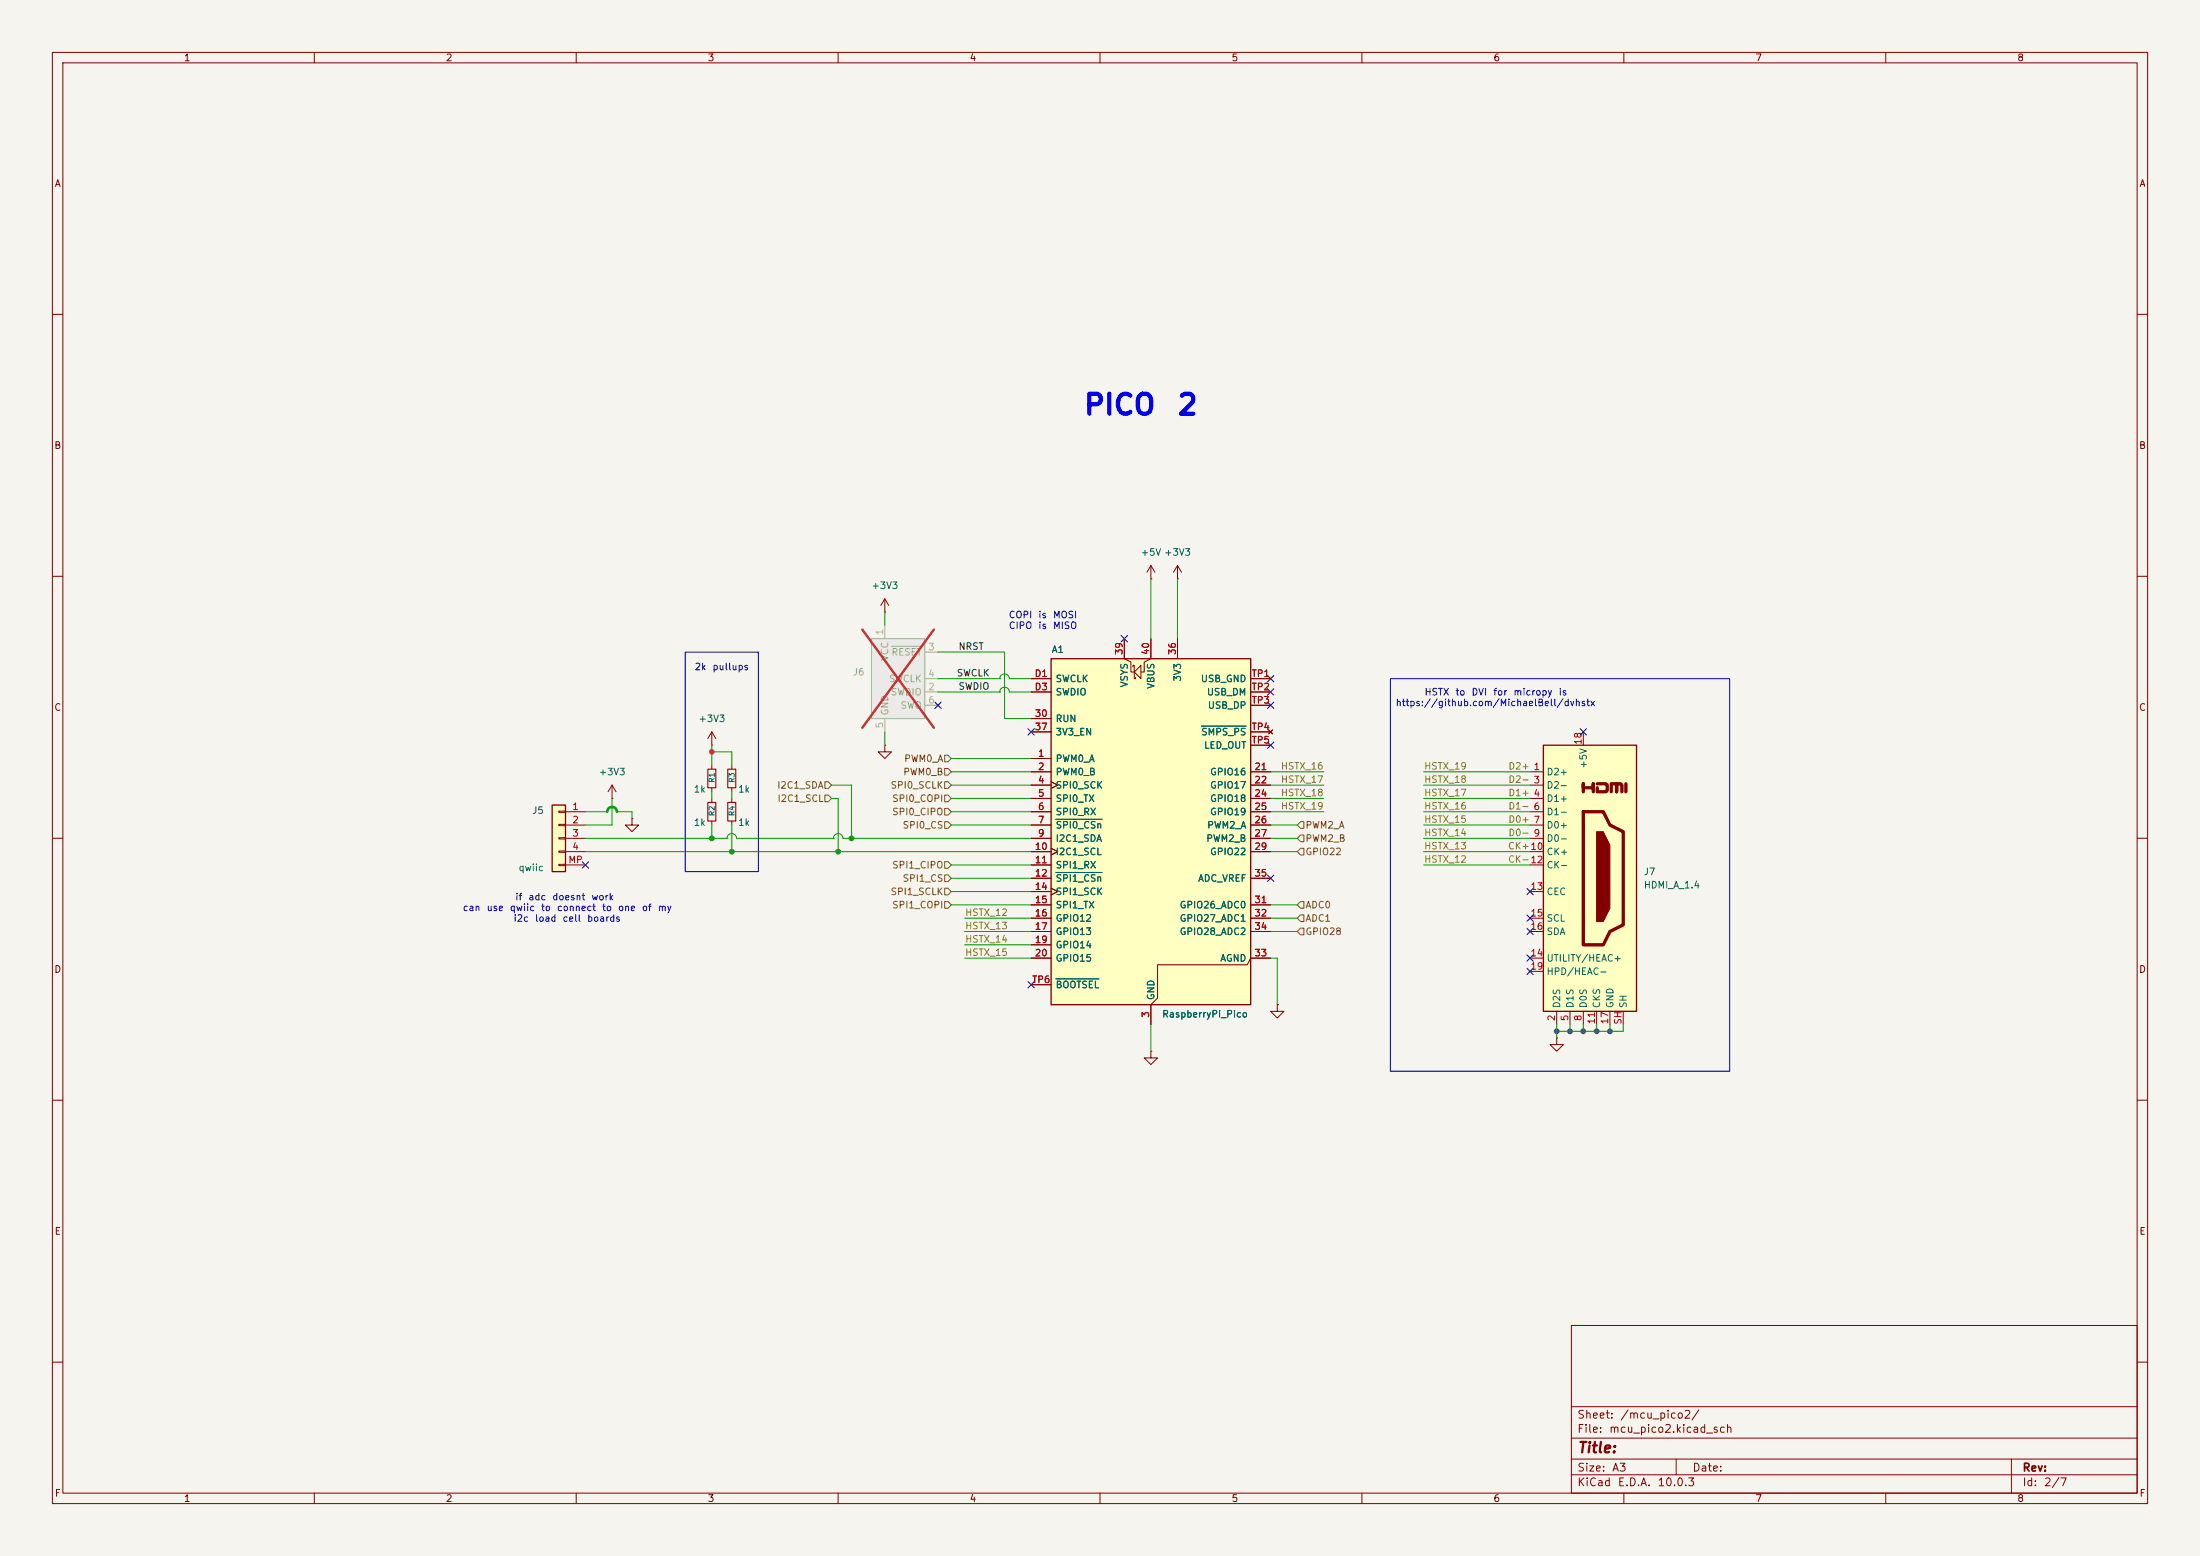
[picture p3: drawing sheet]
<svg xmlns="http://www.w3.org/2000/svg" width="420mm" height="297mm" viewBox="0 0 420 297" stroke-linecap="round" stroke-linejoin="round" font-family="sans-serif">
<path d="M0 0h420v297h-420z" fill="#f5f4ef" stroke="#f5f4ef" stroke-width=".19"/>
<g fill="none" stroke="#840000" stroke-width=".19">
<path d="M10 10h400v277h-400zM12 12h396v273h-396zM60 10v2M110 10v2M160 10v2M210 10v2M260 10v2M310 10v2M360 10v2M10 60h2M408 60h2M10 110h2"/>
<path d="M408 110h2M135.9 139.7l-.8 1.3M135.9 139.7l.8 1.3M135.9 139.7v2.5M10 160h2M116.8 152.4h.1M116.8 149.9l.8 1.2M116.8 149.9l-.7 1.2M116.8 149.9v2.5M120.6 156.2v1.3h-1.2l1.2 1.3 1.3-1.3h-1.3M120.6 156.2h.1M135.9 142.2h.1"/>
<path d="M135.9 152.4v.8M135.9 156.7v.8M139.7 146.1v.7M139.7 150.4v.7M139.7 152.4v.8M139.7 156.7v.8M168.9 142.2v1.3h1.3l-1.3 1.3-1.3-1.3h1.3M168.9 142.2h.1M408 160h2M243.8 191.8v1.2h1.3l-1.3 1.3-1.2-1.3h1.2M243.8 191.8h.1M10 210h2"/>
<path d="M408 210h2M300 253h108v32h-108zM10 260h2M300 278.5h108M300 274.5h108M300 268.5h108M320 278.5v3M384 278.5v6.5M408 260h2M60 285v2M110 285v2M160 285v2"/>
<path d="M210 285v2M260 285v2M300 281.5h108M310 285v2M360 285v2"/>
</g>
<path d="M135.1 153.2h1.6v3.5h-1.6zM138.9 146.8h1.6v3.6h-1.6zM138.9 153.2h1.6v3.5h-1.6z" fill="none" stroke="#840000" stroke-width=".2"/>
<path d="M105.4 153.7h2.5v12.7h-2.5z" fill="#ffffc2"/>
<path d="M105.4 153.7h2.5v12.7h-2.5z" fill="none" stroke="#840000" stroke-width=".25"/>
<path d="M106.7 154.8h1.2v.3h-1.2zM106.7 157.4h1.2v.2h-1.2zM106.7 159.9h1.2v.2h-1.2zM107.9 154.9h3.9M107.9 157.5h3.9M135.9 146.1v.7M135.9 150.4v.7M106.7 162.4h1.2v.3h-1.2zM106.7 165h1.2v.2h-1.2zM107.9 160h3.9M107.9 162.6h3.9M107.9 165.1h3.9" fill="none" stroke="#840000" stroke-width=".19"/>
<path d="M135.1 146.8h1.6v3.6h-1.6z" fill="none" stroke="#840000" stroke-width=".2"/>
<path d="M166.4 121.9h10.1v15.3h-10.1z" fill="#ebeae8"/>
<path d="M168.9 119.4v2.5M166.4 121.9h10.1v15.3h-10.1zM168.9 137.2v2.5M176.5 132.1h2.6M176.5 124.5h2.6M176.5 129.5h2.6M176.5 134.6h2.6" fill="none" stroke="#9c9b98" stroke-width=".19"/>
<path d="M170.2 123.4h5.7" fill="none" stroke="#939391" stroke-width=".19"/>
<path d="M164.6 120.2l13.7 18.7M178.3 120.2l-13.7 18.7" fill="none" stroke="#e12e31" stroke-width=".46"/>
<path d="M297.2 198.1v1.3h1.2l-1.2 1.3-1.3-1.3h1.3M297.2 198.1h.1" fill="none" stroke="#840000" stroke-width=".19"/>
<path d="M294.6 142.2h17.8v50.8h-17.8z" fill="#ffffc2"/>
<path d="M302.3 151.1v-1.5v.8h1.9v-.8v1.5M302.3 154.9h3.8l1.2 2.6 2.6 1.3v17.7l-2.6 1.3-1.2 2.5h-3.8zM304.9 149.6h1.7l.2 .3v1l-.2 .2h-1.7v-.7M307.6 151.1v-1.5h1v1.5v-1.5h.8l.2 .3v1.2M310.4 149.6v1.5" fill="none" stroke="#840000" stroke-width=".63"/>
<path d="M294.6 142.2h17.8v50.8h-17.8z" fill="none" stroke="#840000" stroke-width=".25"/>
<path d="M304.8 158.8h1.3l1.2 2.5v12.1l-1.2 2.5h-1.3z" fill="#840000" stroke="#840000" stroke-width=".19"/>
<g fill="none" stroke="#840000" stroke-width=".19">
<path d="M168.9 116.8h.1M168.9 114.3l-.8 1.3M168.9 114.3l.8 1.3M168.9 114.3v2.5M219.7 110.5h.1M219.7 108l-.8 1.2M219.7 108l.8 1.2M219.7 108v2.5M224.8 110.5h.1M224.8 108l-.8 1.2M224.8 108l.8 1.2M224.8 108v2.5"/>
<path d="M302.3 139.7v2.5M292.1 147.3h2.5M292.1 149.9h2.5M292.1 152.4h2.5M292.1 154.9h2.5M292.1 157.5h2.5M292.1 160h2.5M292.1 162.6h2.5M292.1 165.1h2.5M292.1 170.2h2.5M292.1 175.3h2.5M292.1 177.8h2.5"/>
<path d="M292.1 182.9h2.5M292.1 185.4h2.5M297.2 193v2.6M299.7 193v2.6M302.3 193v2.6M304.8 193v2.6M307.3 193v2.6M309.9 193v2.6M219.7 200.7v1.2h1.3l-1.3 1.3-1.3-1.3h1.3M219.7 200.7h.1"/>
</g>
<path d="M200.7 125.7h38.1v66.1h-38.1z" fill="#ffffc2"/>
<path d="M200.7 125.7h38.1v66.1h-38.1z" fill="none" stroke="#840000" stroke-width=".25"/>
<g fill="none" stroke="#840000" stroke-width=".19">
<path d="M196.8 137.2h3.9M196.8 139.7h3.9M196.8 129.5h3.9M196.8 132.1h3.9M214.6 121.9v3.8l1.3 .7v1.9h.6M216.3 127.3v-.3h.2v2.5h.3v-.2M216.5 128.3l1.3-1.3v2.5zM219.7 121.9v3.8l-1.3 .7v1.9h-.6M224.8 121.9v3.8M238.8 139.7h3.8M238.8 129.5h3.8M238.8 132.1h3.8"/>
<path d="M238.8 134.6h3.8M242.2 139.3l.8 .8M243 139.3l-.8 .8M196.8 144.8h3.9M196.8 147.3h3.9M196.8 149.9h3.9M196.8 152.4h3.9M196.8 154.9h3.9M196.8 157.5h3.9M200.7 149.2l1.2 .7-1.2 .6M238.8 147.3h3.8M238.8 149.9h3.8"/>
<path d="M238.8 152.4h3.8M238.8 154.9h3.8M238.8 157.5h3.8M238.8 142.2h3.8M196.8 160h3.9M196.8 162.6h3.9M196.8 165.1h3.9M196.8 167.6h3.9M196.8 170.2h3.9M196.8 172.7h3.9M196.8 175.3h3.9M196.8 177.8h3.9"/>
<path d="M200.7 161.9l1.2 .7-1.2 .6M200.7 169.5l1.2 .7-1.2 .6M238.8 160h3.8M238.8 162.6h3.8M238.8 167.6h3.8M238.8 172.7h3.8M238.8 175.3h3.8M238.8 177.8h3.8M196.8 180.3h3.9M196.8 182.9h3.9M196.8 188h3.9M242.6 182.9h-3.8l-.7 1.3h-17.1v6.3l-1.3 1.3v3.8"/>
<path d="M243.8 191.8h.1"/>
</g>
<path d="M229.3 138.6h8.6M201.5 156.4h8.9M201.5 166.5h8.9M201.5 186.9h8.3" fill="none" stroke="#006464" stroke-width=".19"/>
<g fill="none" stroke="#725600" stroke-width=".19">
<path d="M157.5 149.2h.6l.6 .7-.6 .6h-.6zM157.5 151.8h.6l.6 .6-.6 .6h-.6zM180.3 154.3h.7l.6 .6-.6 .7h-.7zM180.3 156.8h.7l.6 .7-.6 .6h-.7zM180.3 149.2h.7l.6 .7-.6 .6h-.7zM180.3 146.7h.7l.6 .6-.6 .7h-.7zM180.3 144.1h.7l.6 .7-.6 .6h-.7zM180.3 151.8h.7l.6 .6-.6 .6h-.7zM247.6 157.5l.7-.7h.6v1.3h-.6zM180.3 172.1h.7l.6 .6-.6 .7h-.7zM180.3 167h.7l.6 .6-.6 .7h-.7zM180.3 169.5h.7l.6 .7-.6 .6h-.7z"/>
<path d="M180.3 164.5h.7l.6 .6-.6 .6h-.7zM247.6 160l.7-.6h.6v1.3h-.6zM248.3 177.2h.6v1.2h-.6l-.7-.6zM248.3 172.1h.6v1.3h-.6l-.7-.7zM248.3 174.6h.6v1.3h-.6l-.7-.6zM248.3 161.9h.6v1.3h-.6l-.7-.6z"/>
</g>
<g fill="none" stroke="#009600" stroke-width=".19">
<path d="M168.9 116.8v2.6M219.7 110.5v11.4M224.8 110.5v11.4M168.9 139.7v2.5M179.1 124.5h12.7v12.7h5M179.1 129.5h11.8M179.1 132.1h11.8M190.9 129.5h.1M190.9 129.5a.91 .91 0 0 1 .9-.9 .91 .91 0 0 1 .9 .9h4.1M190.9 132.1h.1M190.9 132.1a.91 .91 0 0 1 .9-.9 .91 .91 0 0 1 .9 .9h4.1M111.8 154.9h4.1"/>
<path d="M116.8 152.4v5.1h-5M117.8 154.9h.1M117.8 154.9h2.8v1.3M135.9 142.2v3.9M135.9 151.1v1.3M135.9 157.5v2.5M135.9 143.5h3.8v2.6M139.7 151.1v1.3M139.7 157.5v5.1M158.7 152.4h1.3v10.2M158.7 149.9h3.9v10.1M181.6 152.4h15.2"/>
<path d="M181.6 154.9h15.2M181.6 147.3h15.2M181.6 149.9h15.2M181.6 144.8h15.2M181.6 157.5h15.2M242.6 152.4h10.1M242.6 154.9h10.1M242.6 147.3h10.1M242.6 149.9h10.1M242.6 157.5h5M271.8 152.4h20.3M271.8 154.9h20.3"/>
<path d="M271.8 147.3h20.3M271.8 149.9h20.3M271.8 157.5h20.3M111.8 162.6h85M111.8 160h27M138.8 160h.1M138.8 160a.91 .91 0 0 1 .9-.9 .91 .91 0 0 1 .9 .9h18.5M159.1 160h.1M159.1 160a.91 .91 0 0 1 .9-.9 .91 .91 0 0 1 .9 .9h35.9M181.6 172.7h15.2M181.6 165.1h15.2M181.6 167.6h15.2"/>
<path d="M181.6 170.2h15.2M184.1 175.3h12.7M184.1 177.8h12.7M242.6 175.3h5M242.6 172.7h5M242.6 162.6h5M242.6 177.8h5M242.6 160h5M271.8 165.1h20.3M271.8 162.6h20.3M271.8 160h20.3M184.1 182.9h12.7"/>
<path d="M184.1 180.3h12.7M219.7 195.6v5.1M242.6 182.9h1.2v8.9M297.2 195.6v2.5M299.7 195.6v1.3M302.3 195.6v1.3M304.8 195.6v1.3M307.3 195.6v1.3M309.9 195.6v1.3h-12.7"/>
</g>
<path d="M115.9 154.9a.91 .91 0 0 1 .9-.9 .91 .91 0 0 1 1 .9" fill="none" stroke="#009600" stroke-width=".51"/>
<g fill="none" stroke="#000084" stroke-width=".19">
<path d="M178.5 134l1.2 1.2M179.7 134l-1.2 1.2M196.2 139.1l1.3 1.2M197.5 139.1l-1.3 1.2M214 121.3l1.2 1.2M215.2 121.3l-1.2 1.2M242 134l1.2 1.2M242 131.5l1.2 1.2M242 128.9l1.2 1.2M243.2 134l-1.2 1.2M243.2 131.5l-1.2 1.2M243.2 128.9l-1.2 1.2"/>
<path d="M301.7 139.1l1.2 1.2M302.9 139.1l-1.2 1.2M242 141.6l1.2 1.2M243.2 141.6l-1.2 1.2M111.2 164.5l1.2 1.2M112.4 164.5l-1.2 1.2M242 167l1.2 1.2M243.2 167l-1.2 1.2M291.5 177.2l1.2 1.2M291.5 169.6l1.2 1.2M291.5 174.7l1.2 1.2M292.7 177.2l-1.2 1.2"/>
<path d="M292.7 169.6l-1.2 1.2M292.7 174.7l-1.2 1.2M196.2 187.4l1.3 1.2M197.5 187.4l-1.3 1.2M291.5 182.3l1.2 1.2M291.5 184.8l1.2 1.2M292.7 182.3l-1.2 1.2M292.7 184.8l-1.2 1.2"/>
</g>
<path d="M130.8 124.5h14v41.9h-14zM265.4 129.5h64.8v75h-64.8z" fill="none" stroke="#0000c2" stroke-width=".19"/>
<g fill="#009600" stroke="#009600" stroke-width=".19">
<circle cx="135.9" cy="160" r=".46"/>
<circle cx="139.7" cy="162.6" r=".46"/>
<circle cx="160" cy="162.6" r=".46"/>
<circle cx="162.6" cy="160" r=".46"/>
</g>
<circle cx="135.9" cy="143.5" r=".46" fill="#ff4145" stroke="#ff4145" stroke-width=".19"/>
<g fill="#484848" stroke="#484848" stroke-width=".19">
<circle cx="302.3" cy="196.9" r=".46"/>
<circle cx="304.8" cy="196.9" r=".46"/>
<circle cx="297.2" cy="196.9" r=".46"/>
<circle cx="299.7" cy="196.9" r=".46"/>
<circle cx="307.3" cy="196.9" r=".46"/>
</g>
<g font-size="3.8" fill="#00f">
<text x="206.7" y="80.1">PICO</text>
<text x="224.5" y="80.1">2</text>
</g>
<text font-size="2" fill="#840000" x="301" y="277.8">Title:</text>
<g font-size="1.5" fill="#840000">
<text x="301" y="273.8">File:</text>
<text x="301" y="271.1">Sheet:</text>
<text x="307.1" y="273.8">mcu_pico2.kicad_sch</text>
<text x="309.2" y="271.1">/mcu_pico2/</text>
<text x="301" y="281.2">Size:</text>
<text x="307.6" y="281.2">A3</text>
<text x="323" y="281.2">Date:</text>
<text x="386" y="281.2">Rev:</text>
<text x="301" y="284">KiCad</text>
<text x="308.7" y="284">E.D.A.</text>
<text x="316.3" y="284">10.0.3</text>
<text x="386" y="284">Id:</text>
<text x="390.1" y="284">2/7</text>
</g>
<g font-size="1.3" fill="#840000">
<text x="35" y="12">1</text>
<text x="85" y="12">2</text>
<text x="135" y="12">3</text>
<text x="185" y="12">4</text>
<text x="235" y="12">5</text>
<text x="285" y="12">6</text>
<text x="335" y="12">7</text>
<text x="385" y="12">8</text>
<text x="10.3" y="36">A</text>
<text x="408.3" y="36">A</text>
<text x="10.3" y="86">B</text>
<text x="408.2" y="86">B</text>
<text x="10.3" y="136">C</text>
<text x="408.2" y="136">C</text>
<text x="10.3" y="186">D</text>
<text x="408.2" y="186">D</text>
<text x="10.3" y="236">E</text>
<text x="408.3" y="236">E</text>
<text x="10.3" y="286">F</text>
<text x="35" y="287">1</text>
<text x="85" y="287">2</text>
<text x="135" y="287">3</text>
<text x="185" y="287">4</text>
<text x="235" y="287">5</text>
<text x="285" y="287">6</text>
<text x="335" y="287">7</text>
<text x="385" y="287">8</text>
<text x="408.3" y="286">F</text>
</g>
<g font-size="1.3" fill="#006464">
<text x="217.7" y="106.4">+5V +3V3</text>
<text x="166.3" y="112.7">+3V3</text>
<text x="200.7" y="124.9">A1</text>
<text x="201.4" y="130.5">SWCLK</text>
<text x="215.6" y="131.3" transform="rotate(-90 215.6 131.3)">VSYS</text>
<text x="220.7" y="131.6" transform="rotate(-90 220.7 131.6)">VBUS</text>
<text x="225.8" y="130.2" transform="rotate(-90 225.8 130.2)">3V3</text>
<text x="229.1" y="130.5">USB_GND</text>
<text x="201.4" y="133.1">SWDIO</text>
<text x="230.3" y="133.1">USB_DM</text>
<text x="230.5" y="135.6">USB_DP</text>
<text x="133.2" y="138.1">+3V3</text>
<text x="201.4" y="138.1">RUN</text>
<text x="201.4" y="140.7">3V3_EN</text>
<text x="229.2" y="140.7">SMPS_PS</text>
<text x="229.8" y="143.2">LED_OUT</text>
<text x="114.2" y="148.3">+3V3</text>
<text x="201.4" y="145.8">PWM0_A</text>
<text x="201.4" y="148.3">PWM0_B</text>
<text x="230.9" y="148.3">GPIO16</text>
<text x="295.1" y="148.3">D2+</text>
<text x="303.2" y="146.8" transform="rotate(-90 303.2 146.8)">+5V</text>
<text x="101.5" y="155.7">J5</text>
<text x="132.3" y="151.6">1k</text>
<text x="140.8" y="151.6">1k</text>
<text x="201.4" y="150.8">SPI0_SCK</text>
<text x="201.4" y="153.4">SPI0_TX</text>
<text x="201.4" y="155.9">SPI0_RX</text>
<text x="230.9" y="150.8">GPIO17</text>
<text x="230.9" y="153.4">GPIO18</text>
<text x="230.9" y="155.9">GPIO19</text>
<text x="295.1" y="150.8">D2-</text>
<text x="295.1" y="153.4">D1+</text>
<text x="295.1" y="155.9">D1-</text>
<text x="132.3" y="157.9">1k</text>
<text x="140.8" y="157.9">1k</text>
<text x="201.4" y="158.5">SPI0_CSn</text>
<text x="201.4" y="161">I2C1_SDA</text>
<text x="230.2" y="161">PWM2_B</text>
<text x="230.4" y="158.5">PWM2_A</text>
<text x="295.1" y="158.5">D0+</text>
<text x="295.1" y="161">D0-</text>
<text x="98.9" y="166.6">qwiic</text>
<text x="201.4" y="163.5">I2C1_SCL</text>
<text x="201.4" y="166.1">SPI1_RX</text>
<text x="230.9" y="163.5">GPIO22</text>
<text x="295.1" y="163.5">CK+</text>
<text x="295.1" y="166.1">CK-</text>
<text x="313.7" y="167.3">J7</text>
<text x="201.4" y="168.6">SPI1_CSn</text>
<text x="201.4" y="171.2">SPI1_SCK</text>
<text x="201.4" y="173.7">SPI1_TX</text>
<text x="225.1" y="173.7">GPIO26_ADC0</text>
<text x="228.6" y="168.6">ADC_VREF</text>
<text x="295.1" y="171.2">CEC</text>
<text x="313.7" y="169.9">HDMI_A_1.4</text>
<text x="201.4" y="176.2">GPIO12</text>
<text x="201.4" y="178.8">GPIO13</text>
<text x="225.1" y="176.2">GPIO27_ADC1</text>
<text x="225.1" y="178.8">GPIO28_ADC2</text>
<text x="295.1" y="176.2">SCL</text>
<text x="295.1" y="178.8">SDA</text>
<text x="201.4" y="181.3">GPIO14</text>
<text x="201.4" y="183.9">GPIO15</text>
<text x="232.8" y="183.9">AGND</text>
<text x="295.1" y="183.9">UTILITY/HEAC+</text>
<text x="201.4" y="188.9">BOOTSEL</text>
<text x="220.7" y="191" transform="rotate(-90 220.7 191)">GND</text>
<text x="295.1" y="186.4">HPD/HEAC-</text>
<text x="221.8" y="194.5">RaspberryPi_Pico</text>
<text x="298.2" y="192.5" transform="rotate(-90 298.2 192.5)">D2S</text>
<text x="300.7" y="192.5" transform="rotate(-90 300.7 192.5)">D1S</text>
<text x="303.2" y="192.5" transform="rotate(-90 303.2 192.5)">D0S</text>
<text x="305.8" y="192.5" transform="rotate(-90 305.8 192.5)">CKS</text>
<text x="308.3" y="192.5" transform="rotate(-90 308.3 192.5)">GND</text>
<text x="310.9" y="192.5" transform="rotate(-90 310.9 192.5)">SH</text>
</g>
<g font-size="1.3" fill="#0000c2">
<text x="192.5" y="118.3">COPI</text>
<text x="198.1" y="118.3">is</text>
<text x="200.9" y="118.3">MOSI</text>
<text x="192.5" y="120.4">CIPO</text>
<text x="198.1" y="120.4">is</text>
<text x="200.9" y="120.4">MISO</text>
<text x="132.5" y="128.2">2k</text>
<text x="135.9" y="128.2">pullups</text>
<text x="266.3" y="135.1">https://github.com/MichaelBell/dvhstx</text>
<text x="271.8" y="133">HSTX</text>
<text x="277.7" y="133">to</text>
<text x="280.8" y="133">DVI</text>
<text x="285" y="133">for</text>
<text x="288.8" y="133">micropy</text>
<text x="297.4" y="133">is</text>
<text x="98.3" y="172.2">if</text>
<text x="100.8" y="172.2">adc</text>
<text x="105.3" y="172.2">doesnt</text>
<text x="112.8" y="172.2">work</text>
<text x="88.2" y="174.2">can</text>
<text x="92.8" y="174.2">use</text>
<text x="97.2" y="174.2">qwiic</text>
<text x="97.9" y="176.2">i2c</text>
<text x="102" y="176.2">load</text>
<text x="103.2" y="174.2">to</text>
<text x="106.2" y="174.2">connect</text>
<text x="107.3" y="176.2">cell</text>
<text x="112" y="176.2">boards</text>
<text x="114.8" y="174.2">to</text>
<text x="117.9" y="174.2">one</text>
<text x="122.4" y="174.2">of</text>
<text x="125.5" y="174.2">my</text>
</g>
<g font-size="1.3" fill="#a5a4a2">
<text x="168.9" y="121.4" transform="rotate(-90 168.9 121.4)">1</text>
<text x="177.1" y="124.4">3</text>
<text x="177.1" y="129.5">4</text>
<text x="177.1" y="132.1">2</text>
<text x="177.1" y="134.6">6</text>
<text x="168.9" y="139.1" transform="rotate(-90 168.9 139.1)">5</text>
</g>
<g font-size="1.3" fill="#939391">
<text x="170.1" y="125.4">RESET</text>
<text x="162.7" y="129.2">J6</text>
<text x="169.6" y="130.5">SWCLK</text>
<text x="169.9" y="126.3" transform="rotate(-90 169.9 126.3)">VCC</text>
<text x="169.9" y="136.7" transform="rotate(-90 169.9 136.7)">GND</text>
<text x="170" y="133.1">SWDIO</text>
<text x="171.8" y="135.6">SWO</text>
</g>
<g font-size="1.3" fill="#0f0f0f">
<text x="182.9" y="124.3">NRST</text>
<text x="182.5" y="129.4">SWCLK</text>
<text x="182.9" y="132">SWDIO</text>
</g>
<g font-size="1.3" fill="#a90000">
<text x="214.6" y="125.1" transform="rotate(-90 214.6 125.1)">39</text>
<text x="219.7" y="125.1" transform="rotate(-90 219.7 125.1)">40</text>
<text x="224.8" y="125.1" transform="rotate(-90 224.8 125.1)">36</text>
<text x="197.4" y="129.5">D1</text>
<text x="238.8" y="129.5">TP1</text>
<text x="197.4" y="132.1">D3</text>
<text x="197.4" y="137.1">30</text>
<text x="238.8" y="132.1">TP2</text>
<text x="238.8" y="134.6">TP3</text>
<text x="197.4" y="139.7">37</text>
<text x="238.8" y="139.7">TP4</text>
<text x="238.8" y="142.2">TP5</text>
<text x="302.2" y="142.3" transform="rotate(-90 302.2 142.3)">18</text>
<text x="198" y="144.8">1</text>
<text x="198" y="147.3">2</text>
<text x="198" y="149.8">4</text>
<text x="239.4" y="147.3">21</text>
<text x="239.4" y="149.8">22</text>
<text x="109.1" y="154.9">1</text>
<text x="198" y="152.4">5</text>
<text x="198" y="154.9">6</text>
<text x="239.4" y="152.4">24</text>
<text x="239.4" y="154.9">25</text>
<text x="109.1" y="157.5">2</text>
<text x="109.1" y="160">3</text>
<text x="198" y="157.5">7</text>
<text x="198" y="160">9</text>
<text x="239.4" y="157.5">26</text>
<text x="239.4" y="160">27</text>
<text x="108.4" y="165.1">MP</text>
<text x="109.1" y="162.5">4</text>
<text x="197.4" y="162.5">10</text>
<text x="197.4" y="165.1">11</text>
<text x="197.4" y="167.6">12</text>
<text x="239.4" y="162.5">29</text>
<text x="239.4" y="167.6">35</text>
<text x="197.4" y="170.2">14</text>
<text x="197.4" y="172.7">15</text>
<text x="239.4" y="172.7">31</text>
<text x="292.1" y="170.2">13</text>
<text x="197.4" y="175.2">16</text>
<text x="197.4" y="177.8">17</text>
<text x="239.4" y="175.2">32</text>
<text x="239.4" y="177.8">34</text>
<text x="292.1" y="175.2">15</text>
<text x="292.1" y="177.8">16</text>
<text x="197.4" y="180.3">19</text>
<text x="197.4" y="182.9">20</text>
<text x="239.4" y="182.9">33</text>
<text x="292.1" y="182.9">14</text>
<text x="292.1" y="185.4">19</text>
<text x="196.9" y="187.9">TP6</text>
<text x="219.7" y="194.4" transform="rotate(-90 219.7 194.4)">3</text>
<text x="297.2" y="195" transform="rotate(-90 297.2 195)">2</text>
<text x="299.7" y="195" transform="rotate(-90 299.7 195)">5</text>
<text x="302.2" y="195" transform="rotate(-90 302.2 195)">8</text>
<text x="304.8" y="195.6" transform="rotate(-90 304.8 195.6)">11</text>
<text x="307.3" y="195.6" transform="rotate(-90 307.3 195.6)">17</text>
<text x="309.9" y="195.7" transform="rotate(-90 309.9 195.7)">SH</text>
</g>
<g font-size="1.3" fill="#725600">
<text x="172.3" y="148.3">PWM0_B</text>
<text x="172.5" y="145.8">PWM0_A</text>
<text x="148.3" y="150.8">I2C1_SDA</text>
<text x="148.3" y="153.4">I2C1_SCL</text>
<text x="169.9" y="150.8">SPI0_SCLK</text>
<text x="170.2" y="155.9">SPI0_CIPO</text>
<text x="170.2" y="153.4">SPI0_COPI</text>
<text x="172.2" y="158.5">SPI0_CS</text>
<text x="249.1" y="161">PWM2_B</text>
<text x="249.1" y="158.5">PWM2_A</text>
<text x="170.2" y="166.1">SPI1_CIPO</text>
<text x="249.1" y="163.5">GPIO22</text>
<text x="169.9" y="171.2">SPI1_SCLK</text>
<text x="170.2" y="173.7">SPI1_COPI</text>
<text x="172.2" y="168.6">SPI1_CS</text>
<text x="249.1" y="173.7">ADC0</text>
<text x="249.1" y="178.8">GPIO28</text>
<text x="249.1" y="176.2">ADC1</text>
</g>
<g font-size="1.3" fill="#898e00">
<text x="244.4" y="149.7">HSTX_17</text>
<text x="244.4" y="147.2">HSTX_16</text>
<text x="271.8" y="149.7">HSTX_18</text>
<text x="271.8" y="147.2">HSTX_19</text>
<text x="287.8" y="147.2">D2+ 1</text>
<text x="287.8" y="149.7">D2- 3</text>
<text x="244.4" y="154.8">HSTX_19</text>
<text x="244.4" y="152.3">HSTX_18</text>
<text x="271.8" y="154.8">HSTX_16</text>
<text x="271.8" y="152.3">HSTX_17</text>
<text x="287.8" y="152.3">D1+ 4</text>
<text x="287.8" y="154.8">D1- 6</text>
<text x="271.8" y="159.9">HSTX_14</text>
<text x="271.8" y="157.4">HSTX_15</text>
<text x="287.8" y="159.9">D0- 9</text>
<text x="287.8" y="157.4">D0+ 7</text>
<text x="271.8" y="162.4">HSTX_13</text>
<text x="271.8" y="165">HSTX_12</text>
<text x="287.8" y="162.4">CK+10</text>
<text x="287.8" y="165">CK-12</text>
<text x="184.1" y="175.1">HSTX_12</text>
<text x="184.1" y="177.7">HSTX_13</text>
<text x="184.1" y="182.8">HSTX_15</text>
<text x="184.1" y="180.2">HSTX_14</text>
</g>
<g font-size="1" fill="#006464">
<text x="136.7" y="149.5" transform="rotate(-90 136.7 149.5)">R1</text>
<text x="140.5" y="149.5" transform="rotate(-90 140.5 149.5)">R3</text>
<text x="136.7" y="155.9" transform="rotate(-90 136.7 155.9)">R2</text>
<text x="140.5" y="155.9" transform="rotate(-90 140.5 155.9)">R4</text>
</g>
</svg>
